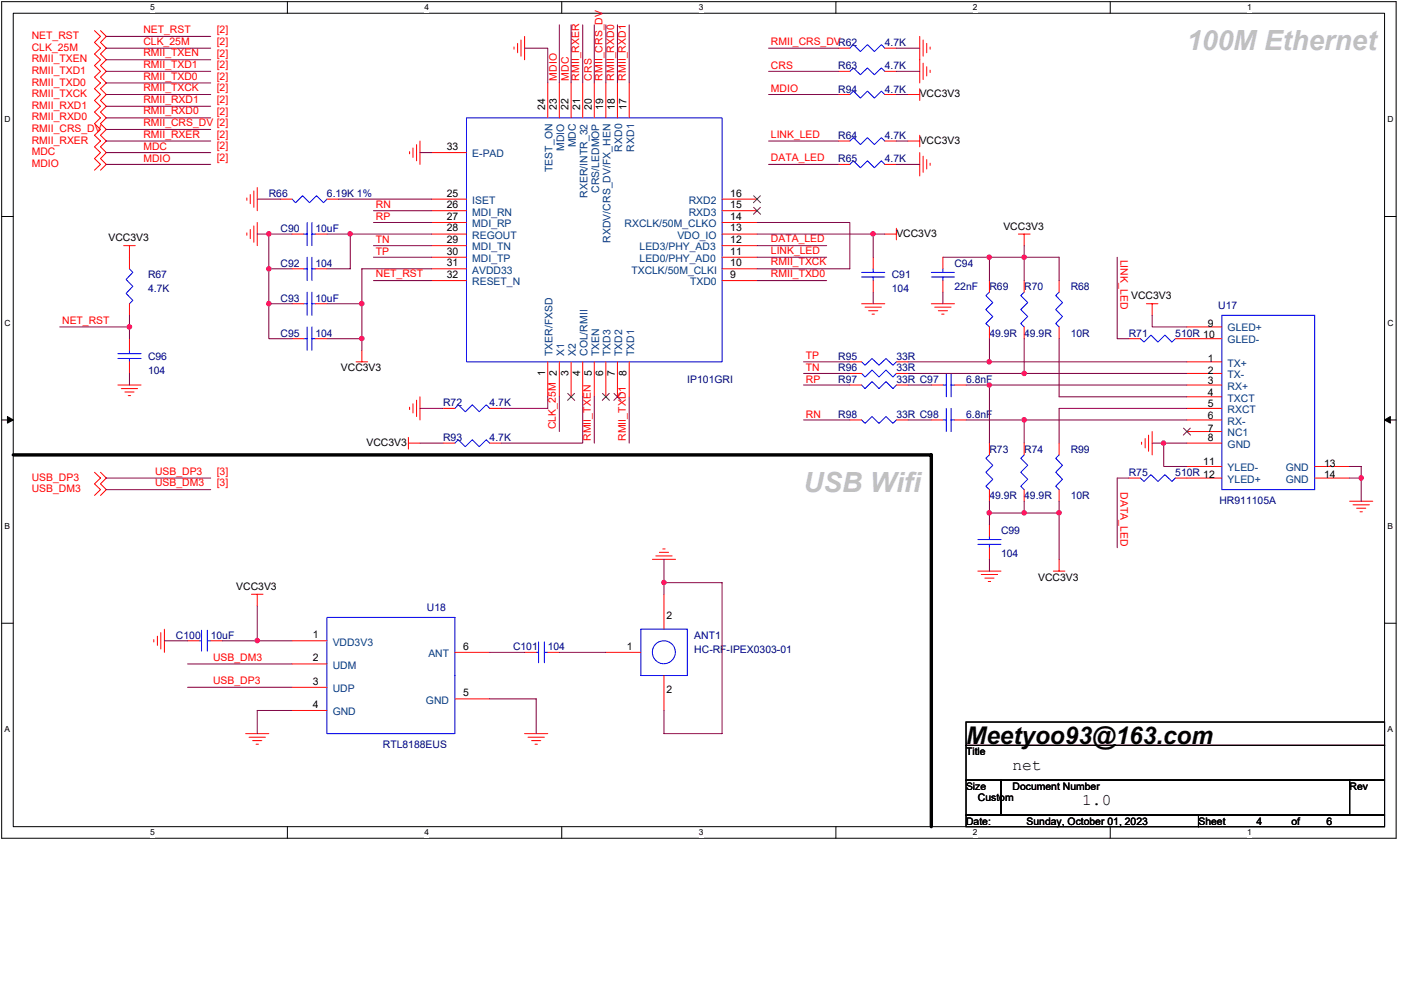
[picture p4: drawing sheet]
<svg xmlns="http://www.w3.org/2000/svg" width="297mm" height="210mm" viewBox="0 0 297 210" stroke-linecap="round" stroke-linejoin="round" font-family="sans-serif">
<path d="M.4 .4h295.6v177.3h-295.6zM2.8 2.8h290.8v172.5h-290.8z" fill="none" stroke="#000" stroke-width=".21"/>
<g fill="#fff">
<path d="M31.8 .6h1v2h-1z"/>
<path d="M31.8 175.5h1v2h-1z"/>
</g>
<path d="M60.9 .4v2.4M60.9 175.3v2.4" fill="none" stroke="#000" stroke-width=".21"/>
<g fill="#fff">
<path d="M90 .6h.9v2h-.9z"/>
<path d="M90 175.5h.9v2h-.9z"/>
</g>
<path d="M119.1 .4v2.4M119.1 175.3v2.4" fill="none" stroke="#000" stroke-width=".21"/>
<g fill="#fff">
<path d="M148.1 .6h1v2h-1z"/>
<path d="M148.1 175.5h1v2h-1z"/>
</g>
<path d="M177.2 .4v2.4M177.2 175.3v2.4" fill="none" stroke="#000" stroke-width=".21"/>
<g fill="#fff">
<path d="M206.3 .6h.9v2h-.9z"/>
<path d="M206.3 175.5h.9v2h-.9z"/>
</g>
<path d="M235.4 .4v2.4M235.4 175.3v2.4" fill="none" stroke="#000" stroke-width=".21"/>
<g fill="#fff">
<path d="M264.4 .6h1v2h-1z"/>
<path d="M264.4 175.5h1v2h-1z"/>
<path d="M1 24.4h1.3v1.9h-1.3z"/>
<path d="M294.2 24.4h1.3v1.9h-1.3z"/>
<path d="M1 67.5h1.3v1.9h-1.3z"/>
<path d="M294.2 67.5h1.3v1.9h-1.3z"/>
</g>
<path d="M.4 45.9h2.4M293.6 45.9h2.4" fill="none" stroke="#000" stroke-width=".21"/>
<g fill="#fff">
<path d="M1 110.6h1.1v2h-1.1z"/>
<path d="M294.2 110.6h1.1v2h-1.1z"/>
</g>
<path d="M.4 89h2.4M293.6 89h2.4" fill="none" stroke="#000" stroke-width=".21"/>
<path d="M1.6 88.3l1.2 .7-1.2 .7zM293.6 89l1.2-.7v1.4z" fill="#000" stroke="#000" stroke-width=".21"/>
<g fill="#fff">
<path d="M1 153.7h1.1v2h-1.1z"/>
<path d="M294.2 153.7h1.1v2h-1.1z"/>
</g>
<path d="M.4 132.1h2.4M293.6 132.1h2.4M204.8 153.1h88.8v4.9h-88.8zM204.8 158h88.8v7.4h-88.8zM204.8 165.4h7.4v7.4h-7.4zM204.8 172.8h49.3v2.5h-49.3zM212.2 165.4h73.9v7.4h-73.9zM254.1 172.8h39.5v2.5h-39.5zM286.1 165.4h7.5v7.4h-7.5z" fill="none" stroke="#000" stroke-width=".21"/>
<path d="M2.8 96.4h194.7v78.9" fill="none" stroke="#000" stroke-width=".72"/>
<g fill="none" stroke="#f00" stroke-width=".21">
<path d="M20 6.5l1.3 1.2-1.3 1.3 1.3 1.2-1.3 1.2 1.3 1.3-1.3 1.2 1.3 1.2-1.3 1.3 1.3 1.2-1.3 1.2 1.3 1.2-1.3 1.3 1.3 1.2-1.3 1.3 1.3 1.2-1.3 1.2 1.3 1.2-1.3 1.3 1.3 1.2-1.3 1.2 1.3 1.3-1.3 1.2 1.3 1.3-1.3 1.2M21.3 6.5l1.2 1.2-1.2 1.3 1.2 1.2-1.2 1.2 1.2 1.3-1.2 1.2 1.2 1.2-1.2 1.3 1.2 1.2-1.2 1.2 1.2 1.2-1.2 1.3 1.2 1.2-1.2 1.3 1.2 1.2-1.2 1.2 1.2 1.2-1.2 1.3 1.2 1.2-1.2 1.2 1.2 1.3-1.2 1.2 1.2 1.3-1.2 1.2M109 10v.4M109.7 9.2v2M110.5 8.5v3.4M111.2 7.7v5M116.1 17.6v7.4M118.6 17.6v7.4M121.1 17.6v7.4M123.5 17.6v7.4M126 17.6v7.4M128.5 17.6v7.4"/>
<path d="M130.9 17.6v7.4M133.4 17.6v7.4M177.7 10.2h2.5M177.7 15.1h2.5M187.6 10.2h2.4M187.6 15.1h2.4M195 7.7v9.9M195 18.8v2.5M195.7 8.5v3.4M195.7 13.4v3.5M196.5 9.2v2M196.5 14.2v1.9"/>
<path d="M197.2 10v.4M197.2 14.9v.5M54.5 39.8v4.9M86.8 32.1v.5M87.6 31.4v2M88.3 30.7v3.4M89 29.9v5M91.5 32.4h7.4M177.7 29.9h2.5M177.7 20h2.5M177.7 34.9h2.5M187.6 29.9h2.4"/>
<path d="M187.6 20h2.4M187.6 34.9h2.4M192.5 29.9h2.5M192.5 20h2.5M195 28.7v2.4M195 32.4v4.9M195.7 33.1v3.4M196.5 33.8v2M197.2 34.6v.5M26.2 52.1h2.5M27.4 52.1v4.9M52.3 42v.5"/>
<path d="M52.3 49.4v.5M53.1 41.2v2M53.1 48.7v1.9M53.8 40.5v3.5M53.8 47.9v3.5M54.5 47.2v4.9M59.5 42.2h2.4M61.9 49.6h2.5M61.9 57h2.5M66.9 49.6h2.4M66.9 57h2.4M69.3 42.2h2.5"/>
<path d="M91.5 52.1h7.4M91.5 49.6h7.4M91.5 59.5h7.4M91.5 57h7.4M91.5 54.5h7.4M91.5 44.7h7.4M91.5 42.2h7.4M91.5 47.2h7.4M153.1 52.1h7.4M153.1 49.6h7.4M153.1 59.5h7.4M153.1 57h7.4"/>
<path d="M153.1 54.5h7.4M153.1 44.7h7.4M153.1 42.2h7.4M153.1 47.2h7.4M185.1 54.5v2.5M185.1 59.5v2.4M187.6 49.6h2.4M190 48.4v2.5M199.9 54.5v2.5M199.9 59.5v2.4M209.8 59.5v2.4M215.9 49.6h2.5"/>
<path d="M217.1 49.6v2.5M217.1 59.5v2.4M224.6 59.5v2.4M27.4 64.4v2.5M27.4 71.8v2.5M27.4 76.7v2.5M61.9 64.4h2.5M61.9 71.8h2.5M66.9 64.4h2.4M66.9 71.8h2.4M75.5 76.7h2.5M76.7 74.3v2.4"/>
<path d="M116.1 76.7v7.4M118.6 76.7v7.4M121.1 76.7v7.4M123.5 76.7v7.4M126 76.7v7.4M128.5 76.7v7.4M130.9 76.7v7.4M133.4 76.7v7.4M180.2 76.7h2.5M180.2 79.2h2.5M182.7 64.4h4.9M183.4 65.1h3.5"/>
<path d="M184.2 65.9h1.9M184.9 66.6h.5M190 76.7h2.5M190 79.2h2.5M197.5 64.4h4.9M198.2 65.1h3.4M198.9 65.9h2M199.7 66.6h.5M209.8 69.3v2.5M217.1 69.3v2.5M224.6 69.3v2.5M239.3 71.8h2.5"/>
<path d="M243.1 64.4h2.4M244.3 64.4v2.5M249.2 71.8h9.9M251.6 76.7h7.5M251.6 79.2h7.5M251.6 69.3h7.5M25 81.6h4.9M25.7 82.4h3.5M26.5 83.1h1.9M27.2 83.9h.5M86.6 94h2.4M86.6 92.7v2.5"/>
<path d="M86.8 86.3v.5M87.6 85.6v2M88.3 84.9v3.4M89 84.1v4.9M94 94h2.4M94 86.6h2.4M103.8 94h2.5M103.8 86.6h2.5M180.2 81.6h2.5M180.2 89h2.5M190 81.6h2.5M190 89h2.5"/>
<path d="M197.5 81.6h2.4M197.5 89h2.4M202.4 81.6h2.4M202.4 89h2.4M209.8 94v2.4M217.1 94v2.4M224.6 94v2.4M242 93.7v.5M242.8 93v2M243.5 92.3v3.4M244.3 91.5v4.9M251.6 81.6h7.5"/>
<path d="M251.6 94h7.5M251.6 89h7.5M251.6 84.1h7.5M251.6 86.6h7.5M251.6 98.9h7.5M251.6 91.5h7.5M278.7 98.9h7.4M20 100.1l1.3 1.3-1.3 1.2 1.3 1.2-1.3 1.2M21.3 100.1l1.2 1.3-1.2 1.2 1.2 1.2-1.2 1.2M138.3 118.6h4.9M139 117.9h3.5M139.8 117.1h1.9"/>
<path d="M140.5 116.4h.5M209.8 103.8v2.5M209.8 111.2v2.5M209.8 116.1v2.5M217.1 103.8v2.5M224.6 103.8v2.5M224.6 118.6v2.5M239.3 101.4h2.5M249.2 101.4h9.9M278.7 101.4h7.4M286.1 106.3h5M286.9 107h3.4"/>
<path d="M287.6 107.8h2M288.3 108.5h.6M32.6 135.6v.5M33.4 134.9v1.9M34.1 134.1v3.5M34.9 133.4v4.9M39.8 135.9h2.4M44.7 135.9h2.5M53.3 126h2.5M54.5 126v2.5M61.9 135.9h7.4M96.4 138.3h7.4"/>
<path d="M111.2 138.3h2.5M116.1 138.3h2.5M128.5 138.3h7.4M140.8 126v7.4M207.3 121.1h4.9M208 121.8h3.5M208.8 122.6h1.9M209.5 123.3h.5M223.3 121.1h2.5M52.1 155.5h4.9M52.8 156.3h3.5M53.6 157h1.9"/>
<path d="M54.3 157.8h.5M61.9 140.8h7.4M61.9 145.7h7.4M61.9 150.6h7.4M96.4 148.2h7.4M111.2 155.5h4.9M111.9 156.3h3.5M112.7 157h2M113.4 157.8h.5M140.8 143.2v7.4"/>
</g>
<g fill="none" stroke="#00f" stroke-width=".21">
<path d="M180.2 10.2l.7-.7 1.5 1.4 1.5-1.4 1.5 1.4 1.5-1.4 .7 .7M180.2 15.1l.7-.7 1.5 1.4 1.5-1.4 1.5 1.4 1.5-1.4 .7 .7M98.9 25h54.2v51.7h-54.2zM180.2 20l.7-.7 1.5 1.5 1.5-1.5 1.5 1.5 1.5-1.5 .7 .7M180.2 29.9l.7-.7 1.5 1.5 1.5-1.5 1.5 1.5 1.5-1.5 .7 .7M180.2 34.9l.7-.8 1.5 1.5 1.5-1.5 1.5 1.5 1.5-1.5 .7 .8M27.4 57l.8 .8-1.5 1.4 1.5 1.5-1.5 1.5 1.5 1.5-.8 .7M61.9 42.2l.8 .8 1.4-1.5 1.5 1.5 1.5-1.5 1.5 1.5 .7-.8M64.4 49.6h.7M64.4 57h.7M65.1 47.2v4.9M65.1 54.5v5"/>
<path d="M66.1 47.2v4.9M66.1 54.5v5M66.1 49.6h.8M66.1 57h.8M182.7 57.8h4.9M182.7 58.7h4.9M185.1 57v.8M185.1 58.7v.8M197.5 57.8h4.9M197.5 58.7h4.9M199.9 57v.8M199.9 58.7v.8"/>
<path d="M25 75h4.9M25 76h4.9M27.4 74.3v.7M27.4 76v.7M64.4 64.4h.7M64.4 71.8h.7M65.1 61.9v5M65.1 69.3v5M66.1 61.9v5M66.1 69.3v5M66.1 64.4h.8M66.1 71.8h.8"/>
<path d="M182.7 76.7l.7 .7 1.5-1.4 1.5 1.4 1.4-1.4 1.5 1.4 .7-.7M182.7 79.2l.7 .7 1.5-1.4 1.5 1.4 1.4-1.4 1.5 1.4 .7-.7M200.6 79.2v4.9M201.6 79.2v4.9M209.8 61.9l-.8 .8 1.5 1.4-1.5 1.5 1.5 1.5-1.5 1.5 .8 .7M217.1 61.9l-.7 .8 1.5 1.4-1.5 1.5 1.5 1.5-1.5 1.5 .7 .7M224.6 61.9l-.8 .8 1.5 1.4-1.5 1.5 1.5 1.5-1.5 1.5 .8 .7M241.8 71.8l.7 .7 1.5-1.5 1.5 1.5 1.5-1.5 1.5 1.5 .7-.7M259.1 66.9h19.6v36.9h-19.6zM96.4 94l.8-.8 1.5 1.5 1.4-1.5 1.5 1.5 1.5-1.5 .7 .8M96.4 86.6l.8-.8 1.5 1.5 1.4-1.5 1.5 1.5 1.5-1.5 .7 .8M182.7 89l.7 .8 1.5-1.5 1.5 1.5 1.4-1.5 1.5 1.5 .7-.8"/>
<path d="M182.7 81.6l.7 .8 1.5-1.5 1.5 1.5 1.4-1.5 1.5 1.5 .7-.8M199.9 81.6h.7M199.9 89h.7M200.6 86.6v4.9M201.6 86.6v4.9M201.6 81.6h.8M201.6 89h.8M209.8 96.4l-.8 .8 1.5 1.5-1.5 1.4 1.5 1.5-1.5 1.5 .8 .7M217.1 96.4l-.7 .8 1.5 1.5-1.5 1.4 1.5 1.5-1.5 1.5 .7 .7M224.6 96.4l-.8 .8 1.5 1.5-1.5 1.4 1.5 1.5-1.5 1.5 .8 .7M207.3 114.4h4.9M207.3 115.4h4.9"/>
<path d="M209.8 113.7v.7M209.8 115.4v.7M241.8 101.4l.7 .7 1.5-1.5 1.5 1.5 1.5-1.5 1.5 1.5 .7-.7M42.2 135.9h.5M42.7 133.6v4.5M44 135.9h.7M44 133.6v4.5M69.3 130.9h27.1v24.6h-27.1zM113.7 138.3h.5M114.2 136.1v4.4M115.4 138.3h.7M115.4 136.1v4.4"/>
<path d="M135.9 133.4h9.8v9.8h-9.8z"/>
<circle cx="140.7" cy="138.3" r="2.44"/>
</g>
<path d="M159.8 44l1.5 1.4M159.8 41.5l1.5 1.5M161.2 44l-1.5 1.4M161.2 41.5l-1.5 1.5M120.4 83.4l1.4 1.5M121.8 83.4l-1.5 1.5M127.7 83.4l1.5 1.5M129.2 83.4l-1.5 1.5M130.2 83.4l1.5 1.5M131.6 83.4l-1.5 1.5M250.9 90.8l1.5 1.5M252.4 90.8l-1.5 1.5" fill="none" stroke="#804000" stroke-width=".21"/>
<g fill="none" stroke="#800040" stroke-width=".21">
<path d="M22.5 7.7h22.2M22.5 10.2h22.2M22.5 12.7h22.2M22.5 15.1h22.2M22.5 17.6h22.2M111.2 10.2h4.9v7.4M118.6 5.3v12.3M121.1 5.3v12.3M123.5 5.3v12.3M126 5.3v12.3M128.5 5.3v12.3M130.9 5.3v12.3"/>
<path d="M133.4 5.3v12.3M163 10.2h14.7M163 15.1h14.7M190 10.2h5M190 15.1h5M22.5 20h22.2M22.5 22.5h22.2M22.5 25h22.2M22.5 27.4h22.2M22.5 29.9h22.2M22.5 32.4h22.2M22.5 34.9h22.2"/>
<path d="M89 32.4h2.5M163 20h14.7M163 29.9h14.7M163 34.9h14.7M190 20h2.5M190 29.9h2.5M190 34.9h5M54.5 49.6h2.5v7.4h4.9M54.5 42.2h5M57 57v7.4h4.9M57 49.6h4.9M69.3 49.6h5v7.4h-5"/>
<path d="M71.8 42.2h19.7M74.3 49.6h17.2M79.2 44.7h12.3M79.2 47.2h12.3M79.2 52.1h12.3M79.2 54.5h12.3M79.2 59.5h12.3M91.5 57h-14.8v17.3M160.5 47.2h19.7v9.8h-19.7M160.5 49.6h27.1M160.5 52.1h14.8M160.5 54.5h14.8"/>
<path d="M160.5 59.5h14.8M185.1 49.6v4.9M199.9 54.5h24.7v5M209.8 54.5v5M217.1 52.1v7.4M236.9 54.5v17.3h2.4M12.7 69.3h14.7M27.4 66.9v4.9M27.4 79.2v2.4M57 64.4v7.4h4.9M69.3 71.8h7.4M69.3 64.4h7.4"/>
<path d="M170.4 76.7h9.8M170.4 79.2h9.8M185.1 61.9v2.5M192.5 76.7h59.1M192.5 79.2h59.1M199.9 61.9v2.5M209.8 71.8v4.9M217.1 71.8v7.4M224.6 71.8v12.3h27M244.3 66.9v2.4h7.3M89 86.6h5M89 94h5"/>
<path d="M116.1 84.1v2.5h-9.8M118.6 84.1v7.4M123.5 84.1v9.9h-17.2M126 84.1v9.9M133.4 84.1v9.9M170.4 81.6h9.8M170.4 89h9.8M192.5 81.6h5M192.5 89h5M204.8 81.6h46.8M204.8 89h46.8M209.8 81.6v12.4"/>
<path d="M217.1 89v5M244.3 94h7.3M246.7 94v4.9h4.9M251.6 86.6h-27v7.4M286.1 98.9h2.5v7.4M22.5 101.4h22.2M22.5 103.8h22.2M140.8 118.6v7.4M209.8 106.3v4.9M209.8 118.6v2.5M209.8 108.8h14.8M217.1 106.3v2.5"/>
<path d="M224.6 106.3v12.3M239.3 101.4h-2.4v14.7M286.1 101.4h2.5M34.9 135.9h4.9M47.2 135.9h7.3M54.5 128.5v7.4h7.4M103.8 138.3h7.4M118.6 138.3h9.9M140.8 123.5h12.3v32h-12.3v-4.9M39.8 140.8h22.1M39.8 145.7h22.1M61.9 150.6h-7.4v4.9"/>
<path d="M103.8 148.2h9.9v7.3"/>
</g>
<g fill="#f0f" stroke="#f0f" stroke-width=".21">
<circle cx="54.5" cy="135.8" r=".47"/>
<circle cx="140.8" cy="123.5" r=".47"/>
<circle cx="74.2" cy="49.6" r=".47"/>
<circle cx="57" cy="49.6" r=".47"/>
<circle cx="76.7" cy="71.8" r=".48"/>
<circle cx="76.7" cy="64.4" r=".49"/>
<circle cx="57" cy="64.4" r=".48"/>
<circle cx="57" cy="57" r=".47"/>
<circle cx="27.4" cy="69.3" r=".48"/>
<circle cx="185.1" cy="49.6" r=".47"/>
<circle cx="209.7" cy="76.7" r=".48"/>
<circle cx="288.6" cy="101.3" r=".48"/>
<circle cx="246.7" cy="93.9" r=".47"/>
<circle cx="217.1" cy="79.2" r=".47"/>
<circle cx="209.7" cy="54.5" r=".47"/>
<circle cx="217.1" cy="54.5" r=".47"/>
<circle cx="209.7" cy="108.7" r=".47"/>
<circle cx="224.5" cy="108.7" r=".48"/>
<circle cx="217.1" cy="108.7" r=".47"/>
<circle cx="209.7" cy="81.6" r=".47"/>
<circle cx="217.1" cy="89" r=".48"/>
</g>
<g font-size="5.9" fill="#c0c0c0">
<text x="251.6" y="10.7">100M Ethernet</text>
<text x="170.4" y="104.3">USB Wifi</text>
</g>
<text font-size="5.2" x="204.8" y="157.8">Meetyoo93@163.com</text>
<g font-size="3.4">
<text x="214.7" y="163.2">net</text>
<text x="229.5" y="170.6">1.0</text>
</g>
<g font-size="2.2" fill="#f00">
<text x="6.7" y="8.3">NET_RST</text>
<text x="6.7" y="10.8">CLK_25M</text>
<text x="30.4" y="7">NET_RST</text>
<text x="30.4" y="9.5">CLK_25M</text>
<text x="30.4" y="12">RMII_TXEN</text>
<text x="45.9" y="7">[2]</text>
<text x="45.9" y="9.5">[2]</text>
<text x="45.9" y="12">[2]</text>
<text x="163.5" y="9.5">RMII_CRS_DVR62</text>
<text x="6.7" y="13.2">RMII_TXEN</text>
<text x="6.7" y="15.7">RMII_TXD1</text>
<text x="30.4" y="14.4">RMII_TXD1</text>
<text x="30.4" y="16.9">RMII_TXD0</text>
<text x="45.9" y="14.4">[2]</text>
<text x="45.9" y="16.9">[2]</text>
<text x="118.1" y="17.1" transform="rotate(-90 118.1 17.1)">MDIO</text>
<text x="120.6" y="17.1" transform="rotate(-90 120.6 17.1)">MDC</text>
<text x="122.8" y="17.1" transform="rotate(-90 122.8 17.1)">RMII_RXER</text>
<text x="125.5" y="17.1" transform="rotate(-90 125.5 17.1)">CRS</text>
<text x="127.7" y="17.1" transform="rotate(-90 127.7 17.1)">RMII_CRS_DV</text>
<text x="130.2" y="17.1" transform="rotate(-90 130.2 17.1)">RMII_RXD0</text>
<text x="132.7" y="17.1" transform="rotate(-90 132.7 17.1)">RMII_RXD1</text>
<text x="163.5" y="14.6">CRS</text>
<text x="6.7" y="18.1">RMII_TXD0</text>
<text x="6.7" y="20.6">RMII_TXCK</text>
<text x="6.7" y="23.1">RMII_RXD1</text>
<text x="30.4" y="19.3">RMII_TXCK</text>
<text x="30.4" y="21.8">RMII_RXD1</text>
<text x="45.9" y="19.4">[2]</text>
<text x="45.9" y="21.9">[2]</text>
<text x="163.5" y="19.5">MDIO</text>
<text x="6.7" y="25.5">RMII_RXD0</text>
<text x="6.7" y="28">RMII_CRS_DV</text>
<text x="30.4" y="24.3">RMII_RXD0</text>
<text x="30.4" y="26.7">RMII_CRS_DV [2]</text>
<text x="30.4" y="29.2">RMII_RXER</text>
<text x="45.9" y="24.3">[2]</text>
<text x="45.9" y="29.2">[2]</text>
<text x="163.5" y="29.2">LINK_LED</text>
<text x="6.7" y="30.5">RMII_RXER</text>
<text x="6.7" y="32.9">MDC</text>
<text x="6.7" y="35.4">MDIO</text>
<text x="30.4" y="31.8">MDC</text>
<text x="30.4" y="34.3">MDIO</text>
<text x="45.9" y="31.7">[2]</text>
<text x="45.9" y="34.2">[2]</text>
<text x="163.5" y="34.1">DATA_LED</text>
<text x="79.7" y="44.2">RN</text>
<text x="79.7" y="46.7">RP</text>
<text x="79.7" y="51.6">TN</text>
<text x="163.5" y="53.8">LINK_LED</text>
<text x="163.5" y="51.4">DATA_LED</text>
<text x="79.7" y="54">TP</text>
<text x="79.7" y="58.8">NET_RST</text>
<text x="163.5" y="58.8">RMII_TXD0</text>
<text x="163.5" y="56.3">RMII_TXCK</text>
<text x="237.6" y="55" transform="rotate(90 237.6 55)">LINK_LED</text>
<text x="13.2" y="68.6">NET_RST</text>
<text x="170.9" y="76.2">TP</text>
<text x="170.9" y="78.7">TN</text>
<text x="170.9" y="81.1">RP</text>
<text x="170.9" y="88.5">RN</text>
<text x="117.9" y="91" transform="rotate(-90 117.9 91)">CLK_25M 2</text>
<text x="125.3" y="93.4" transform="rotate(-90 125.3 93.4)">RMII_TXEN</text>
<text x="132.7" y="93.4" transform="rotate(-90 132.7 93.4)">RMII_TXD1</text>
<text x="6.7" y="101.9">USB_DP3</text>
<text x="32.9" y="100.6">USB_DP3</text>
<text x="45.9" y="100.7">[3]</text>
<text x="6.7" y="104.4">USB_DM3</text>
<text x="32.9" y="103.1">USB_DM3</text>
<text x="45.9" y="103.1">[3]</text>
<text x="237.6" y="104.3" transform="rotate(90 237.6 104.3)">DATA_LED</text>
<text x="45.2" y="140.1">USB_DM3</text>
<text x="45.2" y="145">USB_DP3</text>
</g>
<g font-size="2.2" fill="#000080">
<text x="187.6" y="9.8">4.7K</text>
<text x="177.7" y="14.7">R63</text>
<text x="187.6" y="14.7">4.7K</text>
<text x="177.7" y="19.6">R94</text>
<text x="187.6" y="19.6">4.7K</text>
<text x="177.7" y="29.5">R64</text>
<text x="187.6" y="29.5">4.7K</text>
<text x="177.7" y="34.4">R65</text>
<text x="187.6" y="34.4">4.7K</text>
<text x="57" y="41.8">R66</text>
<text x="69.3" y="41.8">6.19K 1%</text>
<text x="59.5" y="49.2">C90</text>
<text x="66.9" y="49.2">10uF</text>
<text x="31.4" y="59">R67</text>
<text x="59.5" y="56.6">C92</text>
<text x="66.9" y="56.6">104</text>
<text x="189.1" y="59">C91</text>
<text x="202.4" y="56.6">C94</text>
<text x="31.4" y="62">4.7K</text>
<text x="59.5" y="64">C93</text>
<text x="66.9" y="64">10uF</text>
<text x="189.1" y="62">104</text>
<text x="202.4" y="61.5">22nF</text>
<text x="209.8" y="61.5">R69</text>
<text x="217.1" y="61.5">R70</text>
<text x="227" y="61.5">R68</text>
<text x="258.3" y="65.5">U17</text>
<text x="59.5" y="71.3">C95</text>
<text x="66.9" y="71.3">104</text>
<text x="209.8" y="71.3">49.9R 49.9R</text>
<text x="227" y="71.3">10R</text>
<text x="239.3" y="71.3">R71</text>
<text x="249.2" y="71.3">510R 10</text>
<text x="31.4" y="76.3">C96</text>
<text x="177.7" y="76.3">R95</text>
<text x="190" y="76.3">33R</text>
<text x="31.4" y="79.3">104</text>
<text x="145.7" y="81.2">IP101GRI</text>
<text x="177.7" y="78.8">R96</text>
<text x="177.7" y="81.2">R97</text>
<text x="190" y="78.8">33R</text>
<text x="190" y="81.2">33R C97</text>
<text x="204.8" y="81.2">6.8nF</text>
<text x="94" y="86.2">R72</text>
<text x="103.8" y="86.2">4.7K</text>
<text x="177.7" y="88.6">R98</text>
<text x="190" y="88.6">33R C98</text>
<text x="204.8" y="88.6">6.8nF</text>
<text x="94" y="93.5">R93</text>
<text x="103.8" y="93.5">4.7K</text>
<text x="209.8" y="96">R73</text>
<text x="217.1" y="96">R74</text>
<text x="227" y="96">R99</text>
<text x="239.3" y="100.9">R75</text>
<text x="249.2" y="100.9">510R 12</text>
<text x="209.8" y="105.8">49.9R 49.9R</text>
<text x="227" y="105.8">10R</text>
<text x="258.5" y="106.8">HR911105A</text>
<text x="212.2" y="113.3">C99</text>
<text x="212.2" y="118.2">104</text>
<text x="90.5" y="129.5">U18</text>
<text x="37.3" y="135.4">C100</text>
<text x="44.7" y="135.4">10uF</text>
<text x="108.8" y="137.9">C101</text>
<text x="116.1" y="137.9">104</text>
<text x="147.2" y="135.4">ANT1</text>
<text x="147.2" y="138.4">HC-RF-IPEX0303-01</text>
<text x="81.2" y="158.6">RTL8188EUS</text>
</g>
<g font-size="2.2">
<text x="115.6" y="23.3" transform="rotate(-90 115.6 23.3)">24</text>
<text x="118" y="23.3" transform="rotate(-90 118 23.3)">23</text>
<text x="120.5" y="23.3" transform="rotate(-90 120.5 23.3)">22</text>
<text x="123" y="23.3" transform="rotate(-90 123 23.3)">21</text>
<text x="125.4" y="23.3" transform="rotate(-90 125.4 23.3)">20</text>
<text x="127.9" y="23.3" transform="rotate(-90 127.9 23.3)">19</text>
<text x="130.4" y="23.3" transform="rotate(-90 130.4 23.3)">18</text>
<text x="132.9" y="23.3" transform="rotate(-90 132.9 23.3)">17</text>
<text x="195" y="20.6">VCC3V3</text>
<text x="94.7" y="31.8">33</text>
<text x="195" y="30.5">VCC3V3</text>
<text x="94.7" y="41.7">25</text>
<text x="154.8" y="41.7">16</text>
<text x="94.7" y="44.1">26</text>
<text x="94.7" y="46.6">27</text>
<text x="154.8" y="44.1">15</text>
<text x="154.8" y="46.6">14</text>
<text x="23" y="51.2">VCC3V3</text>
<text x="94.7" y="49.1">28</text>
<text x="94.7" y="51.5">29</text>
<text x="94.7" y="54">30</text>
<text x="154.8" y="49.1">13</text>
<text x="154.8" y="54">11</text>
<text x="154.8" y="51.5">12</text>
<text x="190" y="50.2">VCC3V3</text>
<text x="212.7" y="48.7">VCC3V3</text>
<text x="94.7" y="56.4">31</text>
<text x="94.7" y="58.9">32</text>
<text x="154.8" y="56.4">10</text>
<text x="154.8" y="58.9">9</text>
<text x="239.8" y="63.5">VCC3V3</text>
<text x="256.1" y="69.4">9</text>
<text x="256.1" y="76.8">1</text>
<text x="72.3" y="78.8">VCC3V3</text>
<text x="115.6" y="79.7" transform="rotate(-90 115.6 79.7)">1</text>
<text x="120.5" y="79.7" transform="rotate(-90 120.5 79.7)">3</text>
<text x="123" y="79.7" transform="rotate(-90 123 79.7)">4</text>
<text x="125.4" y="79.7" transform="rotate(-90 125.4 79.7)">5</text>
<text x="127.9" y="79.7" transform="rotate(-90 127.9 79.7)">6</text>
<text x="130.4" y="79.7" transform="rotate(-90 130.4 79.7)">7</text>
<text x="132.9" y="79.7" transform="rotate(-90 132.9 79.7)">8</text>
<text x="256.1" y="79.3">2</text>
<text x="256.1" y="81.5">3</text>
<text x="256.1" y="83.9">4</text>
<text x="256.1" y="86.4">5</text>
<text x="256.1" y="88.9">6</text>
<text x="77.7" y="94.5">VCC3V3</text>
<text x="256.1" y="93.5">8</text>
<text x="256.1" y="91.6">7</text>
<text x="255.1" y="98.7">11</text>
<text x="280.7" y="101.4">14</text>
<text x="280.7" y="98.9">13</text>
<text x="50.1" y="125.1">VCC3V3</text>
<text x="220.1" y="123.1">VCC3V3</text>
<text x="141.3" y="131.2">2</text>
<text x="66.4" y="135.3">1</text>
<text x="98.2" y="137.8">6</text>
<text x="132.9" y="137.8">1</text>
<text x="66.4" y="140.2">2</text>
<text x="66.4" y="145.2">3</text>
<text x="98.2" y="147.6">5</text>
<text x="141.3" y="147">2</text>
<text x="66.4" y="150.1">4</text>
<text x="204.8" y="160.1">Title</text>
<text x="204.8" y="167.4">Size</text>
<text x="214.7" y="167.4">Document Number</text>
<text x="286.1" y="167.4">Rev</text>
<text x="207.3" y="169.9">Custom</text>
<text x="204.8" y="174.9">Date:</text>
<text x="217.7" y="174.9">Sunday, October 01, 2023</text>
<text x="254.1" y="174.9">Sheet</text>
<text x="266.4" y="174.9">4</text>
<text x="273.8" y="174.9">of</text>
<text x="281.2" y="174.9">6</text>
</g>
<g font-size="2.2" fill="#004080">
<text x="100.1" y="33.4">E-PAD</text>
<text x="119.6" y="32" transform="rotate(-90 119.6 32)">MDIO</text>
<text x="122.1" y="31.3" transform="rotate(-90 122.1 31.3)">MDC</text>
<text x="131.9" y="32.1" transform="rotate(-90 131.9 32.1)">RXD0</text>
<text x="134.4" y="32.1" transform="rotate(-90 134.4 32.1)">RXD1</text>
<text x="117.2" y="36.5" transform="rotate(-90 117.2 36.5)">TEST_ON</text>
<text x="124.6" y="41.9" transform="rotate(-90 124.6 41.9)">RXER/INTR_32</text>
<text x="127" y="40.9" transform="rotate(-90 127 40.9)">CRS/LEDMOP</text>
<text x="100.1" y="43.2">ISET</text>
<text x="100.1" y="45.7">MDI_RN</text>
<text x="146" y="45.7">RXD3</text>
<text x="146" y="43.2">RXD2</text>
<text x="100.1" y="48.2">MDI_RP</text>
<text x="100.1" y="50.6">REGOUT</text>
<text x="100.1" y="53.1">MDI_TN</text>
<text x="129.5" y="51.4" transform="rotate(-90 129.5 51.4)">RXDV/CRS_DV/FX_HEN</text>
<text x="132.4" y="48.2">RXCLK/50M_CLKO</text>
<text x="135.6" y="53.1">LED3/PHY_AD3</text>
<text x="143.6" y="50.6">VDO_IO</text>
<text x="100.1" y="55.6">MDI_TP</text>
<text x="100.1" y="58">AVDD33</text>
<text x="133.9" y="58">TXCLK/50M_CLKI</text>
<text x="135.6" y="55.6">LED0/PHY_AD0</text>
<text x="100.1" y="60.5">RESET_N</text>
<text x="146.3" y="60.5">TXD0</text>
<text x="260.3" y="70.1">GLED+</text>
<text x="117.2" y="75.5" transform="rotate(-90 117.2 75.5)">TXER/FXSD</text>
<text x="119.6" y="75.5" transform="rotate(-90 119.6 75.5)">X1</text>
<text x="122.1" y="75.5" transform="rotate(-90 122.1 75.5)">X2</text>
<text x="124.6" y="75.5" transform="rotate(-90 124.6 75.5)">COL/RMII</text>
<text x="127" y="75.5" transform="rotate(-90 127 75.5)">TXEN</text>
<text x="129.5" y="75.5" transform="rotate(-90 129.5 75.5)">TXD3</text>
<text x="131.9" y="75.5" transform="rotate(-90 131.9 75.5)">TXD2</text>
<text x="134.4" y="75.5" transform="rotate(-90 134.4 75.5)">TXD1</text>
<text x="260.3" y="77.7">TX+</text>
<text x="260.3" y="72.8">GLED-</text>
<text x="260.3" y="80.2">TX-</text>
<text x="260.3" y="82.6">RX+</text>
<text x="260.3" y="85.1">TXCT</text>
<text x="260.3" y="87.6">RXCT</text>
<text x="260.3" y="90.1">RX-</text>
<text x="260.3" y="95">GND</text>
<text x="260.3" y="92.5">NC1</text>
<text x="260.3" y="99.9">YLED-</text>
<text x="272.6" y="99.9">GND</text>
<text x="260.3" y="102.4">YLED+</text>
<text x="272.6" y="102.4">GND</text>
<text x="70.5" y="136.9">VDD3V3</text>
<text x="70.5" y="141.8">UDM</text>
<text x="90.8" y="139.3">ANT</text>
<text x="70.5" y="146.7">UDP</text>
<text x="90.3" y="149.2">GND</text>
<text x="70.5" y="151.7">GND</text>
</g>
<g font-size="1.8">
<text x="31.8" y="2.2">5</text>
<text x="90" y="2.2">4</text>
<text x="148.1" y="2.2">3</text>
<text x="206.3" y="2.2">2</text>
<text x="264.4" y="2.2">1</text>
<text x="1" y="26">D</text>
<text x="294.2" y="26">D</text>
<text x="1" y="69.1">C</text>
<text x="294.2" y="69.1">C</text>
<text x="1" y="112.2">B</text>
<text x="294.2" y="112.2">B</text>
<text x="1" y="155.3">A</text>
<text x="294.2" y="155.3">A</text>
<text x="31.8" y="177.1">5</text>
<text x="90" y="177.1">4</text>
<text x="148.1" y="177.1">3</text>
<text x="206.3" y="177.1">2</text>
<text x="264.4" y="177.1">1</text>
</g>
</svg>
